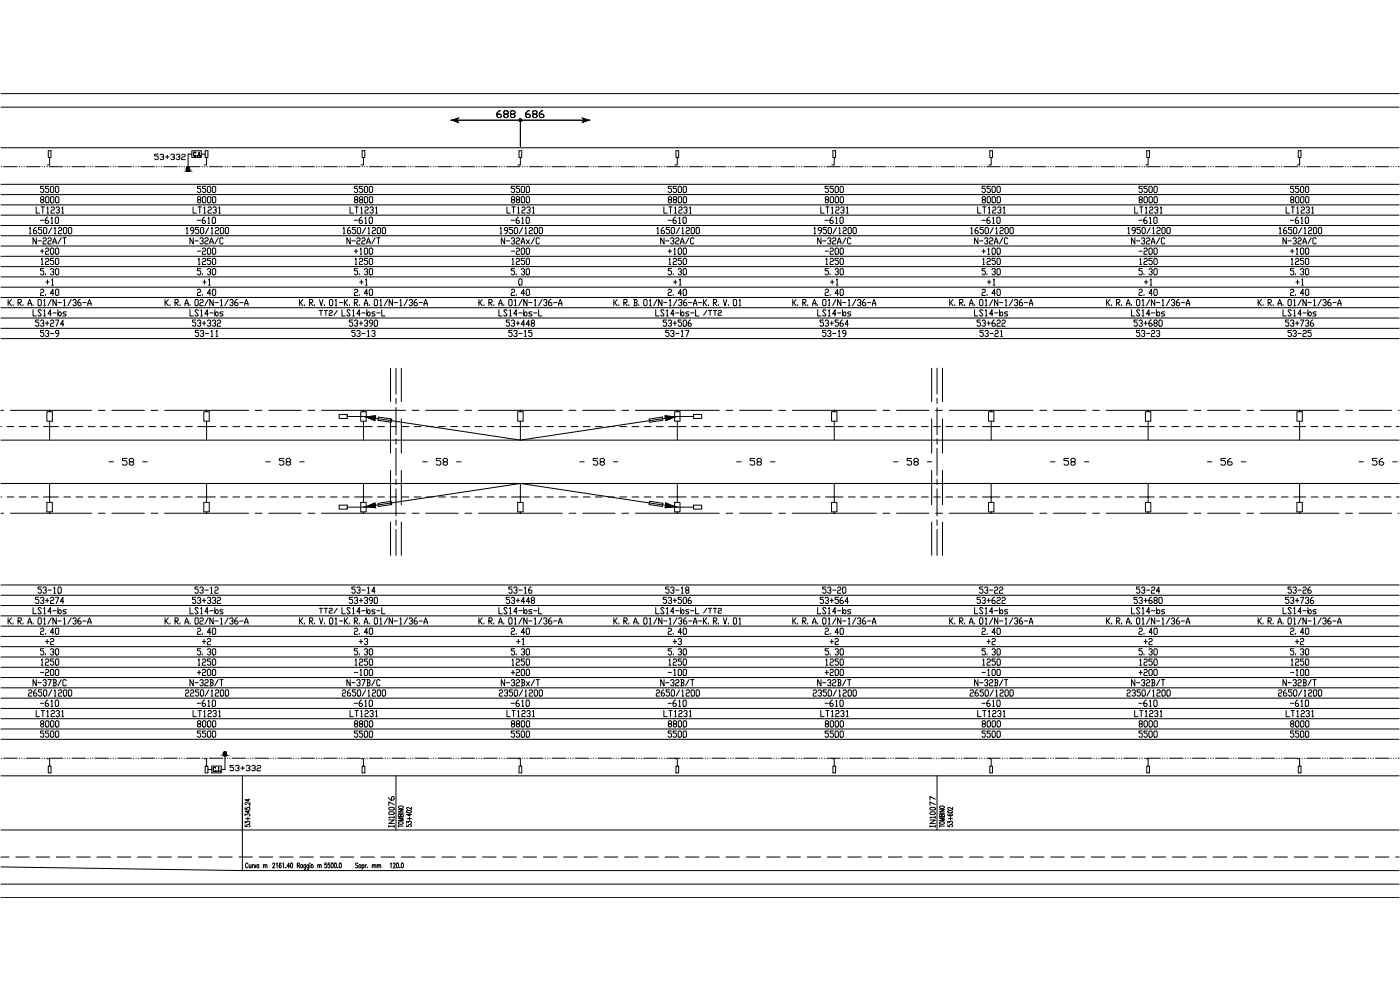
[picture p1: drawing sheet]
<svg xmlns="http://www.w3.org/2000/svg" width="1189mm" height="841mm" viewBox="0 0 1189 841" stroke-linecap="round" stroke-linejoin="round" font-family="sans-serif">
<!-- layer: SQUADR -->
<path d="M1 79h1187M1 91h1187M1 750h1187M1 762h1187" fill="none" stroke="#000" stroke-width=".85"/>
<!-- layer: PALI -->
<g fill="none" stroke="#000" stroke-width=".85">
<path d="M40 349h4v8h-4zM42 348v1M42 357v17M173 349h5v8h-5zM175 348v1M175 357v17M306 349h5v8h-5zM309 348v1M309 357v17M440 349h4v8h-4zM442 348v1M442 357v17"/>
<path d="M573 349h4v8h-4zM575 348v1M575 357v17M706 349h5v8h-5zM708 348v1M708 357v17M839 349h5v8h-5zM842 348v1M842 357v17M973 349h4v8h-4zM975 348v1M975 357v17"/>
<path d="M1101 349h5v8h-5zM1104 348v1M1104 357v17M42 410v16M175 410v16M309 410v16M442 410v16M575 410v16M708 410v16M842 410v16M975 410v16M1104 410v16"/>
<path d="M40 426h4v8h-4zM42 434v2M173 426h5v8h-5zM175 434v2M306 426h5v8h-5zM309 434v2M440 426h4v8h-4zM442 434v2M573 426h4v8h-4zM575 434v2M706 426h5v8h-5zM708 434v2"/>
<path d="M839 426h5v8h-5zM842 434v2M973 426h4v8h-4zM975 434v2M1101 426h5v8h-5zM1104 434v2"/>
<circle cx="42" cy="348" r=".1"/>
<circle cx="175" cy="348" r=".1"/>
<circle cx="309" cy="348" r=".1"/>
<circle cx="442" cy="348" r=".1"/>
<circle cx="575" cy="348" r=".1"/>
<circle cx="708" cy="348" r=".1"/>
<circle cx="842" cy="348" r=".1"/>
<circle cx="975" cy="348" r=".1"/>
<circle cx="1104" cy="348" r=".1"/>
<circle cx="42" cy="362" r=".1"/>
<circle cx="175" cy="362" r=".1"/>
<circle cx="309" cy="362" r=".1"/>
<circle cx="442" cy="362" r=".1"/>
<circle cx="575" cy="362" r=".1"/>
<circle cx="708" cy="362" r=".1"/>
<circle cx="842" cy="362" r=".1"/>
<circle cx="975" cy="362" r=".1"/>
<circle cx="1104" cy="362" r=".1"/>
<circle cx="42" cy="422" r=".1"/>
<circle cx="42" cy="436" r=".1"/>
<circle cx="175" cy="422" r=".1"/>
<circle cx="175" cy="436" r=".1"/>
<circle cx="309" cy="422" r=".1"/>
<circle cx="309" cy="436" r=".1"/>
<circle cx="442" cy="422" r=".1"/>
<circle cx="442" cy="436" r=".1"/>
<circle cx="575" cy="422" r=".1"/>
<circle cx="575" cy="436" r=".1"/>
<circle cx="708" cy="422" r=".1"/>
<circle cx="708" cy="436" r=".1"/>
<circle cx="842" cy="422" r=".1"/>
<circle cx="842" cy="436" r=".1"/>
<circle cx="975" cy="422" r=".1"/>
<circle cx="975" cy="436" r=".1"/>
<circle cx="1104" cy="422" r=".1"/>
<circle cx="1104" cy="436" r=".1"/>
</g>
<!-- layer: BBR_BASE -->
<g fill="none" stroke="#000" stroke-width=".85">
<path d="M295 353h14M575 353h14M295 430h14M575 430h14M206 658v81M336 658v46M796 658v46M211 678v2l-3-1h4M208 699v-2l2 1a1.2 1.2 0 0 1 1-1 1.2 1.2 0 0 1 0 2M208 692v-1l2 1a1.2 1.2 0 0 1 1-1 1.2 1.2 0 0 1 0 2M208 685v2h2a1.2 1.2 0 0 1 1-2 1.2 1.2 0 0 1 1 2h-1M209 695h3"/>
<path d="M210 694v2M211 688v2l-3-2h4M212 684h.1M212 681v2l-2-2a1.1 1.1 0 0 0-2 1 .9 .9 0 0 0 1 1M208 700v1l2 1a1.1 1.1 0 0 1 0-2 1.1 1.1 0 0 1 2 0 1.1 1.1 0 0 1-1 2M1 736l205 3h982M252 734h2v-1l-2-1v5M253 734l1 3M257 734a1.1 1.1 0 0 0-2 1 1.1 1.1 0 0 0 2 1M257 734v3M259 734v4h-1M259 734a1.1 1.1 0 0 0-1 1 1.1 1.1 0 0 0 1 1"/>
<path d="M262 734v4h-1M262 734a1.1 1.1 0 0 0-2 1 1.1 1.1 0 0 0 2 1M263 733h.1M263 734v3M270 735l1-1v3M270 734v3M271 735l1-1h1v3M304 733l-1-1-1 2a1.8 1.8 0 0 1 2 2h-2M307 734h1a1.1 1.1 0 0 1 1 1 1.1 1.1 0 0 1-2 1M307 734v4M310 734v3M311 734l-1 1"/>
<path d="M312 736h.1M316 735l1-1h1v3M316 734v3M318 735v-1h1v3M320 735l1-1h1v3M320 734v3M322 735v-1h1v3M331 733l1-1v5M334 733a.9 .9 0 0 1 1 0 .9 .9 0 0 1 0 1l-1 3h2M337 733v-1a2.5 2.5 0 0 1 0 5v-2zM340 736h.1M341 733l1-1a2.5 2.5 0 0 1 0 5l-1-2z"/>
<circle cx="442" cy="102" r="1.2"/>
<circle cx="265" cy="735" r="1.2"/>
<circle cx="306" cy="735" r="1.2"/>
</g>
<!-- layer: TESTI -->
<path d="M295 352v3h-7v-3h7v1M321 354l12 2-1 2-11-1zM551 356l11-2 1 3-11 1zM589 352v3h7v-3h-7v1M295 430v2h-7v-3h7v3M321 427l11-2 1 3-12 2zM552 425l11 2-1 3-11-2zM589 430v2h7v-3h-7v3" fill="none" stroke="#000" stroke-width=".85"/>
<!-- layer: N-PALI -->
<path d="M441 237h2v1v3v1h-2v-1v-3z" fill="none" stroke="#000" stroke-width=".85"/>
<!-- layer: ORMEGGI -->
<path d="M319 355v-2l-8 1 7 3M565 353v2v-2l8 1-8 3M319 429l-1-2-7 3 8 1M565 427v2v-2l8 3-8 1" fill="none" stroke="#000" stroke-width=".85"/>
<g fill="#000" stroke="#000" stroke-width=".85">
<path d="M311 354l7 3 1-2zM311 354l8-1v2z"/>
<path d="M565 353v2l8-1zM565 355l8-1-8 3z"/>
<path d="M311 430l8 1v-2zM311 430l7-3 1 2z"/>
<path d="M565 427v2l8 1zM565 429l8 1-8 1z"/>
</g>
<!-- layer: PUNTOF -->
<path d="M309 353l133 21 133-21M309 430l133-20 133 20" fill="none" stroke="#000" stroke-width=".85"/>
<!-- layer: FILO -->
<path d="M1 374h1187M1 410h1187" fill="none" stroke="#000" stroke-width=".85"/>
<!-- layer: ALIMENTAZIONE -->
<g fill="none" stroke="#000" stroke-width=".85">
<path d="M1 362h.1M6 362h6M16 362h6M27 362h5M37 362h13M54 362h6M65 362h5M75 362h6M85 362h6M96 362h5M106 362h6M116 362h6"/>
<path d="M127 362h5M137 362h6M147 362h6M158 362h5M168 362h15M187 362h6M198 362h6M208 362h6M218 362h6M229 362h6M239 362h6M249 362h6"/>
<path d="M260 362h6M270 362h6M281 362h5M291 362h6M301 362h15M321 362h5M331 362h6M341 362h6M352 362h5M362 362h6M372 362h6M383 362h5"/>
<path d="M393 362h6M403 362h6M414 362h6M424 362h6M434 362h15M454 362h6M464 362h6M475 362h5M485 362h6M495 362h6M506 362h5M516 362h6"/>
<path d="M526 362h6M537 362h5M547 362h6M557 362h6M568 362h15M587 362h6M598 362h5M608 362h6M618 362h6M629 362h5M639 362h6M649 362h6"/>
<path d="M660 362h5M670 362h6M680 362h6M691 362h5M701 362h15M720 362h6M731 362h6M741 362h6M752 362h5M762 362h6M772 362h6M783 362h5"/>
<path d="M793 362h6M803 362h6M814 362h5M824 362h6M834 362h15M854 362h6M864 362h6M874 362h6M885 362h6M895 362h6M905 362h6M916 362h6"/>
<path d="M926 362h6M936 362h6M947 362h6M957 362h6M967 362h13M985 362h5M995 362h6M1005 362h6M1016 362h5M1026 362h6M1036 362h6M1047 362h6"/>
<path d="M1057 362h6M1067 362h6M1078 362h6M1088 362h6M1098 362h11M1113 362h6M1124 362h5M1134 362h6M1144 362h6M1155 362h5M1165 362h6M1175 362h6"/>
<path d="M1186 362h2M1 422h.1M6 422h6M16 422h6M27 422h5M37 422h13M54 422h6M65 422h5M75 422h6M85 422h6M96 422h5M106 422h6"/>
<path d="M116 422h6M127 422h5M137 422h6M147 422h6M158 422h5M168 422h15M187 422h6M198 422h6M208 422h6M218 422h6M229 422h6M239 422h6"/>
<path d="M249 422h6M260 422h6M270 422h6M281 422h5M291 422h6M301 422h15M321 422h5M331 422h6M341 422h6M352 422h5M362 422h6M372 422h6"/>
<path d="M383 422h5M393 422h6M403 422h6M414 422h6M424 422h6M434 422h15M454 422h6M464 422h6M475 422h5M485 422h6M495 422h6M506 422h5"/>
<path d="M516 422h6M526 422h6M537 422h5M547 422h6M557 422h6M568 422h15M587 422h6M598 422h5M608 422h6M618 422h6M629 422h5M639 422h6"/>
<path d="M649 422h6M660 422h5M670 422h6M680 422h6M691 422h5M701 422h15M720 422h6M731 422h6M741 422h6M752 422h5M762 422h6M772 422h6"/>
<path d="M783 422h5M793 422h6M803 422h6M814 422h5M824 422h6M834 422h15M854 422h6M864 422h6M874 422h6M885 422h6M895 422h6M905 422h6"/>
<path d="M916 422h6M926 422h6M936 422h6M947 422h6M957 422h6M967 422h13M985 422h5M995 422h6M1005 422h6M1016 422h5M1026 422h6M1036 422h6"/>
<path d="M1047 422h6M1057 422h6M1067 422h6M1078 422h6M1088 422h6M1098 422h11M1113 422h6M1124 422h5M1134 422h6M1144 422h6M1155 422h5M1165 422h6"/>
<path d="M1175 422h6M1186 422h2"/>
</g>
<!-- layer: CONTIN -->
<g fill="none" stroke="#000" stroke-width=".85">
<path d="M384 102l5 2-2-2 2-2-5 2h58M442 102h57M442 102v22M495 100l4 2-4 2 1-2zM1 125h1187M1 156h1187M1 174h1187M1 165h1187M1 191h1187M1 183h1187M1 218h1187M1 209h1187"/>
<path d="M1 200h1187M1 235h1187M1 226h1187M1 252h1187M1 244h1187M1 279h1187M1 270h1187M1 261h1187M1 287h1187M1 496h1187M1 505h1187M1 514h1187"/>
<path d="M1 523h1187M1 531h1187M1 540h1187M1 549h1187M1 558h1187M1 566h1187M1 575h1187M1 584h1187M1 592h1187M1 601h1187M1 610h1187M1 619h1187"/>
<path d="M1 627h1187M1 658h1187M1 704h1187"/>
</g>
<!-- layer: Tratteggio -->
<g fill="none" stroke="#000" stroke-width=".85">
<path d="M1 727h7M13 727h12M31 727h11M48 727h11M65 727h12M82 727h12M100 727h11M117 727h11M134 727h12M151 727h12M169 727h11M186 727h11"/>
<path d="M203 727h11M220 727h12M237 727h12M255 727h11M272 727h11M289 727h12M306 727h12M324 727h11M341 727h11M358 727h12M375 727h12M393 727h11"/>
<path d="M410 727h11M427 727h11M444 727h12M461 727h12M479 727h11M496 727h11M513 727h12M530 727h12M548 727h11M565 727h11M582 727h12M599 727h12"/>
<path d="M617 727h11M634 727h11M651 727h12M668 727h12M685 727h12M703 727h11M720 727h11M737 727h12M754 727h12M772 727h11M789 727h11M806 727h12"/>
<path d="M823 727h12M841 727h11M858 727h11M875 727h11M892 727h12M909 727h12M927 727h11M944 727h11M961 727h12M978 727h12M996 727h11M1013 727h11"/>
<path d="M1030 727h12M1047 727h12M1065 727h11M1082 727h11M1099 727h12M1116 727h12M1134 727h11M1151 727h11M1168 727h11M1185 727h3"/>
</g>
<!-- layer: BBR_BASE -->
<g fill="#000" stroke="#000" stroke-width=".85">
<path d="M384 102l5-2-2 2zM384 102l5 2-2-2z"/>
<path d="M384 102l5-2-2 2zM384 102l5 2-2-2z"/>
<path d="M495 100l4 2h-3zM496 102l-1 2 4-2z"/>
<path d="M495 100l4 2h-3zM496 102l-1 2 4-2z"/>
</g>
<!-- layer: DISPERSORE LINEARE RAME -->
<g fill="none" stroke="#000" stroke-width=".85">
<path d="M1 141h.1M3 141h12M16 141h1M18 141h1M20 141h1M22 141h12M36 141h.1M38 141h.1M40 141h.1M42 141h11M55 141h.1M57 141h1"/>
<path d="M59 141h1M61 141h12M74 141h1M77 141h.1M79 141h.1M81 141h11M94 141h.1M96 141h.1M98 141h.1M100 141h12M113 141h1M115 141h1"/>
<path d="M117 141h1M120 141h11M133 141h.1M135 141h.1M137 141h.1M139 141h11M152 141h1M154 141h1M156 141h1M158 141h12M172 141h.1M174 141h.1"/>
<path d="M176 141h.1M178 141h11M191 141h.1M193 141h.1M195 141h.1M197 141h12M210 141h1M212 141h1M215 141h.1M217 141h11M230 141h.1M232 141h.1"/>
<path d="M234 141h.1M236 141h12M249 141h1M251 141h1M253 141h1M255 141h12M269 141h.1M271 141h.1M273 141h.1M275 141h11M288 141h.1M290 141h.1"/>
<path d="M292 141h1M294 141h12M307 141h1M310 141h.1M312 141h.1M314 141h11M327 141h.1M329 141h.1M331 141h.1M333 141h12M346 141h1M348 141h1"/>
<path d="M350 141h1M353 141h11M366 141h.1M368 141h.1M370 141h.1M372 141h11M385 141h.1M387 141h1M389 141h1M391 141h12M405 141h.1M407 141h.1"/>
<path d="M409 141h.1M411 141h11M424 141h.1M426 141h.1M428 141h.1M430 141h12M443 141h1M445 141h1M448 141h.1M450 141h11M463 141h.1M465 141h.1"/>
<path d="M467 141h.1M469 141h12M482 141h1M484 141h1M486 141h1M488 141h12M502 141h.1M504 141h.1M506 141h.1M508 141h11M521 141h.1M523 141h.1"/>
<path d="M525 141h1M527 141h12M540 141h1M543 141h.1M545 141h.1M547 141h11M560 141h.1M562 141h.1M564 141h.1M566 141h12M579 141h1M581 141h1"/>
<path d="M583 141h1M585 141h12M599 141h.1M601 141h.1M603 141h.1M605 141h11M618 141h.1M620 141h1M622 141h1M624 141h12M638 141h.1M640 141h.1"/>
<path d="M642 141h.1M644 141h11M657 141h.1M659 141h.1M661 141h.1M663 141h12M676 141h1M678 141h1M680 141h1M683 141h11M696 141h.1M698 141h.1"/>
<path d="M700 141h.1M702 141h11M715 141h1M717 141h1M719 141h1M721 141h12M735 141h.1M737 141h.1M739 141h.1M741 141h11M754 141h.1M756 141h.1"/>
<path d="M758 141h1M760 141h12M773 141h1M775 141h1M778 141h.1M780 141h11M793 141h.1M795 141h.1M797 141h.1M799 141h12M812 141h1M814 141h1"/>
<path d="M816 141h1M818 141h12M832 141h.1M834 141h.1M836 141h.1M838 141h11M851 141h.1M853 141h1M855 141h1M857 141h12M871 141h.1M873 141h.1"/>
<path d="M875 141h.1M877 141h11M890 141h.1M892 141h.1M894 141h.1M896 141h12M909 141h1M911 141h1M913 141h1M916 141h11M929 141h.1M931 141h.1"/>
<path d="M933 141h.1M935 141h11M948 141h1M950 141h1M952 141h1M954 141h12M968 141h.1M970 141h.1M972 141h.1M974 141h11M987 141h.1M989 141h.1"/>
<path d="M991 141h.1M993 141h12M1006 141h1M1008 141h1M1011 141h.1M1013 141h11M1026 141h.1M1028 141h.1M1030 141h.1M1032 141h12M1045 141h1M1047 141h1"/>
<path d="M1049 141h1M1051 141h12M1065 141h.1M1067 141h.1M1069 141h.1M1071 141h11M1084 141h.1M1086 141h.1M1088 141h1M1090 141h12M1103 141h1M1106 141h.1"/>
<path d="M1108 141h.1M1110 141h11M1123 141h.1M1125 141h.1M1127 141h.1M1129 141h12M1142 141h1M1144 141h1M1146 141h1M1149 141h11M1162 141h.1M1164 141h.1"/>
<path d="M1166 141h.1M1168 141h11M1181 141h1M1183 141h1M1185 141h1M1187 141h1M1 643h.1M3 643h12M16 643h1M18 643h1M20 643h1M22 643h12"/>
<path d="M36 643h.1M38 643h.1M40 643h.1M42 643h11M55 643h.1M57 643h1M59 643h1M61 643h12M74 643h1M77 643h.1M79 643h.1M81 643h11"/>
<path d="M94 643h.1M96 643h.1M98 643h.1M100 643h12M113 643h1M115 643h1M117 643h1M120 643h11M133 643h.1M135 643h.1M137 643h.1M139 643h11"/>
<path d="M152 643h1M154 643h1M156 643h1M158 643h12M172 643h.1M174 643h.1M176 643h.1M178 643h11M191 643h.1M193 643h.1M195 643h.1M197 643h12"/>
<path d="M210 643h1M212 643h1M215 643h.1M217 643h11M230 643h.1M232 643h.1M234 643h.1M236 643h12M249 643h1M251 643h1M253 643h1M255 643h12"/>
<path d="M269 643h.1M271 643h.1M273 643h.1M275 643h11M288 643h.1M290 643h.1M292 643h1M294 643h12M307 643h1M310 643h.1M312 643h.1M314 643h11"/>
<path d="M327 643h.1M329 643h.1M331 643h.1M333 643h12M346 643h1M348 643h1M350 643h1M353 643h11M366 643h.1M368 643h.1M370 643h.1M372 643h11"/>
<path d="M385 643h.1M387 643h1M389 643h1M391 643h12M405 643h.1M407 643h.1M409 643h.1M411 643h11M424 643h.1M426 643h.1M428 643h.1M430 643h12"/>
<path d="M443 643h1M445 643h1M448 643h.1M450 643h11M463 643h.1M465 643h.1M467 643h.1M469 643h12M482 643h1M484 643h1M486 643h1M488 643h12"/>
<path d="M502 643h.1M504 643h.1M506 643h.1M508 643h11M521 643h.1M523 643h.1M525 643h1M527 643h12M540 643h1M543 643h.1M545 643h.1M547 643h11"/>
<path d="M560 643h.1M562 643h.1M564 643h.1M566 643h12M579 643h1M581 643h1M583 643h1M585 643h12M599 643h.1M601 643h.1M603 643h.1M605 643h11"/>
<path d="M618 643h.1M620 643h1M622 643h1M624 643h12M638 643h.1M640 643h.1M642 643h.1M644 643h11M657 643h.1M659 643h.1M661 643h.1M663 643h12"/>
<path d="M676 643h1M678 643h1M680 643h1M683 643h11M696 643h.1M698 643h.1M700 643h.1M702 643h11M715 643h1M717 643h1M719 643h1M721 643h12"/>
<path d="M735 643h.1M737 643h.1M739 643h.1M741 643h11M754 643h.1M756 643h.1M758 643h1M760 643h12M773 643h1M775 643h1M778 643h.1M780 643h11"/>
<path d="M793 643h.1M795 643h.1M797 643h.1M799 643h12M812 643h1M814 643h1M816 643h1M818 643h12M832 643h.1M834 643h.1M836 643h.1M838 643h11"/>
<path d="M851 643h.1M853 643h1M855 643h1M857 643h12M871 643h.1M873 643h.1M875 643h.1M877 643h11M890 643h.1M892 643h.1M894 643h.1M896 643h12"/>
<path d="M909 643h1M911 643h1M913 643h1M916 643h11M929 643h.1M931 643h.1M933 643h.1M935 643h11M948 643h1M950 643h1M952 643h1M954 643h12"/>
<path d="M968 643h.1M970 643h.1M972 643h.1M974 643h11M987 643h.1M989 643h.1M991 643h.1M993 643h12M1006 643h1M1008 643h1M1011 643h.1M1013 643h11"/>
<path d="M1026 643h.1M1028 643h.1M1030 643h.1M1032 643h12M1045 643h1M1047 643h1M1049 643h1M1051 643h12M1065 643h.1M1067 643h.1M1069 643h.1M1071 643h11"/>
<path d="M1084 643h.1M1086 643h.1M1088 643h1M1090 643h12M1103 643h1M1106 643h.1M1108 643h.1M1110 643h11M1123 643h.1M1125 643h.1M1127 643h.1M1129 643h12"/>
<path d="M1142 643h1M1144 643h1M1146 643h1M1149 643h11M1162 643h.1M1164 643h.1M1166 643h.1M1168 643h11M1181 643h1M1183 643h1M1185 643h1M1187 643h1"/>
</g>
<!-- layer: LEGENDA -->
<g fill="none" stroke="#000" stroke-width=".85">
<path d="M41 128h2v6h-2zM42 134v6h-2M163 128h8v6h-8zM163 131h-3v11M165 129h1v1v-1a1.6 1.6 0 0 0-2 2 1.6 1.6 0 0 0 2 1 1.1 1.1 0 0 1-1 1 1.1 1.1 0 0 1-1-2zM168 132v1zM168 132h.1M169 129v4zM170 132l1 1zM170 132h.1M171 131h3M174 128h3v6h-3z"/>
<path d="M175 134v6h-2M307 128h3v6h-3zM309 134v6h-2M441 128h2v6h-2zM442 134v6h-2M574 128h2v6h-2zM575 134v6h-2M707 128h3v6h-3zM708 134v6h-2M841 128h2v6h-2zM842 134v6h-2M974 128h2v6h-2z"/>
<path d="M975 134v6h-2M1102 128h3v6h-3zM1104 134v6h-2M159 142v1a1.3 1.3 0 0 1 1 1 1.3 1.3 0 0 1-1 1h2a1.6 1.6 0 0 1 0-3M159 142h.1M160 142h-1M160 142h1M161 142h.1M190 639a1.3 1.3 0 0 1 1 1 1.3 1.3 0 0 1-1 1h2a1.7 1.7 0 0 1 0-2M190 639h2M190 639h.1M192 639h.1"/>
<path d="M40 644h2v6M41 650h2v6h-2zM173 644h2v6M174 650h3v6h-3zM177 653h3M180 650h8v6h-8zM182 651l1 1-1-1a1.6 1.6 0 0 0-1 2 1.6 1.6 0 0 0 2 1 1.1 1.1 0 0 1-1 1 1.1 1.1 0 0 1-1-2zM184 654v1zM184 654h.1M186 651v4zM187 654v1zM187 654h.1"/>
<path d="M191 641v12h-3M307 644h2v6M307 650h3v6h-3zM440 644h2v6M441 650h2v6h-2zM573 644h2v6M574 650h2v6h-2zM706 644h2v6M707 650h3v6h-3zM840 644h2v6M841 650h2v6h-2zM973 644h2v6"/>
<path d="M974 650h2v6h-2zM1102 644h2v6M1102 650h3v6h-3z"/>
</g>
<!-- layer: OSTACOLI -->
<g fill="none" stroke="#000" stroke-width=".85">
<path d="M332 313v28M336 313v21M341 313v28M791 313v28M796 313v21M800 313v28M336 338v5M796 338v5M332 355v30M336 346v23M341 355v30M791 355v30"/>
<path d="M796 346v23M800 355v30M336 372v5M796 372v5M332 399v29M336 380v23M341 399v29M791 399v29M796 380v23M800 399v29M336 407v4M336 415v23"/>
<path d="M796 407v4M796 415v23M332 443v28M336 441v5M336 449v22M341 443v28M791 443v28M796 441v5M796 449v22M800 443v28"/>
</g>
<!-- layer: LEGENDA -->
<g fill="#000" stroke="#000" stroke-width=".85">
<path d="M159 142h1zM159 142h1zM159 142h1zM159 142h1zM159 142h1zM159 142h1z"/>
<path d="M159 144h1zM159 144h1z"/>
<path d="M159 144l1 1zM159 144l1 1z"/>
<path d="M159 145h1zM159 145h1z"/>
<path d="M159 144h1zM159 144h1z"/>
<path d="M159 143h1zM159 143l1 1z"/>
<path d="M159 145h1zM159 145h1z"/>
<path d="M159 145h1zM159 145h1z"/>
<path d="M159 143h1zM159 143h1z"/>
<path d="M159 143h1zM159 143h1z"/>
<path d="M159 145h2zM159 145h2z"/>
<path d="M159 143h1zM159 143h1z"/>
<path d="M159 143h1zM159 143h1z"/>
<path d="M159 142h2zM159 142h2z"/>
<path d="M159 142h2zM159 142h2zM159 142h2zM159 142h2zM159 142h2zM159 142h2z"/>
<path d="M159 142h2zM159 142h2zM159 142h2zM159 142h2z"/>
<path d="M159 142l2 1zM159 142l2 1z"/>
<path d="M159 143h2zM159 143h2z"/>
<path d="M159 143h2zM159 143h1z"/>
<path d="M159 145h2zM159 145h2z"/>
<path d="M159 145h2zM159 145h2z"/>
<path d="M159 145h2zM159 145h2z"/>
<path d="M191 639h1zM191 639v1z"/>
<path d="M190 639h2zM190 639h2z"/>
<path d="M190 639h2zM190 639h2z"/>
<path d="M190 639h2zM190 639h2zM190 639h2zM190 639h2zM190 639h2zM190 639h2zM190 639h2zM190 639h2z"/>
<path d="M190 639h2zM190 639h2z"/>
<path d="M190 639h2zM190 639h2zM190 639h2zM190 639h2z"/>
<path d="M190 639h2zM190 639h2zM190 639h2zM190 639h2zM190 639h2zM190 639h2z"/>
<path d="M190 639h2zM190 639h2z"/>
<path d="M190 639h2zM190 639h2z"/>
<path d="M190 639h2zM190 639h2z"/>
<path d="M191 640v1zM191 640v1z"/>
<path d="M191 641h1zM191 641h1z"/>
<path d="M191 641h1zM190 641h2z"/>
<path d="M190 641h2zM190 641h2z"/>
<path d="M190 641h2zM190 641h2z"/>
<path d="M190 641h2zM190 641h2z"/>
<path d="M190 641h2zM190 641h2z"/>
</g>
<!-- layer: FUNE -->
<g fill="none" stroke="#000" stroke-width=".85">
<path d="M1 348h2M9 348h69M84 348h5M95 348h28M128 348h6M140 348h71M217 348h5M228 348h28M262 348h5M273 348h71M350 348h6M362 348h27"/>
<path d="M395 348h6M406 348h72M483 348h6M495 348h27M528 348h6M540 348h71M617 348h5M628 348h28M661 348h6M673 348h71M750 348h6M761 348h28"/>
<path d="M795 348h5M806 348h71M883 348h6M895 348h27M928 348h6M939 348h69M1014 348h6M1026 348h27M1059 348h6M1070 348h67M1143 348h5M1154 348h28"/>
<path d="M1187 348h1M1 436h2M9 436h69M84 436h5M95 436h28M128 436h6M140 436h71M217 436h5M228 436h28M262 436h5M273 436h71M350 436h6"/>
<path d="M362 436h27M395 436h6M406 436h72M483 436h6M495 436h27M528 436h6M540 436h71M617 436h5M628 436h28M661 436h6M673 436h71M750 436h6"/>
<path d="M761 436h28M795 436h5M806 436h71M883 436h6M895 436h27M928 436h6M939 436h69M1014 436h6M1026 436h27M1059 436h6M1070 436h67M1143 436h5"/>
<path d="M1154 436h28M1187 436h1"/>
</g>
<g font-size="9.7">
<text x="421" y="101">688</text>
<text x="446" y="101">686</text>
<text x="92" y="396">- 58 -</text>
<text x="225" y="396">- 58 -</text>
<text x="358" y="396">- 58 -</text>
<text x="491" y="396">- 58 -</text>
<text x="625" y="396">- 58 -</text>
<text x="758" y="396">- 58 -</text>
<text x="891" y="396">- 58 -</text>
<text x="1024" y="396">- 56 -</text>
<text x="1153" y="396">- 56 -</text>
</g>
<g font-size="9.3">
<text x="34" y="165">5500</text>
<text x="167" y="165">5500</text>
<text x="300" y="165">5500</text>
<text x="433" y="165">5500</text>
<text x="567" y="165">5500</text>
<text x="700" y="165">5500</text>
<text x="833" y="165">5500</text>
<text x="966" y="165">5500</text>
<text x="1095" y="165">5500</text>
<text x="30" y="182">LT1231</text>
<text x="163" y="182">LT1231</text>
<text x="296" y="182">LT1231</text>
<text x="430" y="182">LT1231</text>
<text x="563" y="182">LT1231</text>
<text x="696" y="182">LT1231</text>
<text x="829" y="182">LT1231</text>
<text x="963" y="182">LT1231</text>
<text x="1091" y="182">LT1231</text>
<text x="34" y="191">-610</text>
<text x="167" y="191">-610</text>
<text x="300" y="191">-610</text>
<text x="433" y="191">-610</text>
<text x="567" y="191">-610</text>
<text x="700" y="191">-610</text>
<text x="833" y="191">-610</text>
<text x="966" y="191">-610</text>
<text x="1095" y="191">-610</text>
<text x="24" y="200">1650/1200</text>
<text x="157" y="200">1950/1200</text>
<text x="291" y="200">1650/1200</text>
<text x="424" y="200">1950/1200</text>
<text x="557" y="200">1650/1200</text>
<text x="690" y="200">1950/1200</text>
<text x="824" y="200">1650/1200</text>
<text x="957" y="200">1950/1200</text>
<text x="1085" y="200">1650/1200</text>
<text x="34" y="217">+200</text>
<text x="167" y="217">-200</text>
<text x="300" y="217">+100</text>
<text x="433" y="217">-200</text>
<text x="567" y="217">+100</text>
<text x="700" y="217">-200</text>
<text x="833" y="217">+100</text>
<text x="966" y="217">-200</text>
<text x="1095" y="217">+100</text>
<text x="34" y="226">1250</text>
<text x="168" y="226">1250</text>
<text x="301" y="226">1250</text>
<text x="434" y="226">1250</text>
<text x="567" y="226">1250</text>
<text x="701" y="226">1250</text>
<text x="834" y="226">1250</text>
<text x="967" y="226">1250</text>
<text x="1096" y="226">1250</text>
<text x="34" y="235">5.30</text>
<text x="167" y="235">5.30</text>
<text x="300" y="235">5.30</text>
<text x="433" y="235">5.30</text>
<text x="567" y="235">5.30</text>
<text x="700" y="235">5.30</text>
<text x="833" y="235">5.30</text>
<text x="966" y="235">5.30</text>
<text x="1095" y="235">5.30</text>
<text x="38" y="243">+1</text>
<text x="171" y="243">+1</text>
<text x="304" y="243">+1</text>
<text x="571" y="243">+1</text>
<text x="704" y="243">+1</text>
<text x="837" y="243">+1</text>
<text x="971" y="243">+1</text>
<text x="1100" y="243">+1</text>
<text x="34" y="252">2.40</text>
<text x="167" y="252">2.40</text>
<text x="300" y="252">2.40</text>
<text x="433" y="252">2.40</text>
<text x="567" y="252">2.40</text>
<text x="700" y="252">2.40</text>
<text x="833" y="252">2.40</text>
<text x="966" y="252">2.40</text>
<text x="1095" y="252">2.40</text>
<text x="6" y="261">K.R.A.01/N-1/36-A</text>
<text x="139" y="261">K.R.A.02/N-1/36-A</text>
<text x="254" y="261">K.R.V.01-K.R.A.01/N-1/36-A</text>
<text x="406" y="261">K.R.A.01/N-1/36-A</text>
<text x="520" y="261">K.R.B.01/N-1/36-A-K.R.V.01</text>
<text x="672" y="261">K.R.A.01/N-1/36-A</text>
<text x="806" y="261">K.R.A.01/N-1/36-A</text>
<text x="939" y="261">K.R.A.01/N-1/36-A</text>
<text x="1068" y="261">K.R.A.01/N-1/36-A</text>
<text x="27" y="270">LS14-bs</text>
<text x="161" y="270">LS14-bs</text>
<text x="290" y="270">LS14-bs-L</text>
<text x="423" y="270">LS14-bs-L</text>
<text x="556" y="270">LS14-bs-L</text>
<text x="694" y="270">LS14-bs</text>
<text x="827" y="270">LS14-bs</text>
<text x="960" y="270">LS14-bs</text>
<text x="1089" y="270">LS14-bs</text>
<text x="29" y="278">53+274</text>
<text x="163" y="278">53+332</text>
<text x="296" y="278">53+390</text>
<text x="429" y="278">53+448</text>
<text x="562" y="278">53+506</text>
<text x="696" y="278">53+564</text>
<text x="829" y="278">53+622</text>
<text x="962" y="278">53+680</text>
<text x="1091" y="278">53+736</text>
<text x="34" y="287">53-9</text>
<text x="165" y="287">53-11</text>
<text x="298" y="287">53-13</text>
<text x="431" y="287">53-15</text>
<text x="564" y="287">53-17</text>
<text x="698" y="287">53-19</text>
<text x="831" y="287">53-21</text>
<text x="964" y="287">53-23</text>
<text x="1093" y="287">53-25</text>
<text x="31" y="505">53-10</text>
<text x="165" y="505">53-12</text>
<text x="298" y="505">53-14</text>
<text x="431" y="505">53-16</text>
<text x="564" y="505">53-18</text>
<text x="698" y="505">53-20</text>
<text x="831" y="505">53-22</text>
<text x="964" y="505">53-24</text>
<text x="1093" y="505">53-26</text>
<text x="29" y="513">53+274</text>
<text x="163" y="513">53+332</text>
<text x="296" y="513">53+390</text>
<text x="429" y="513">53+448</text>
<text x="562" y="513">53+506</text>
<text x="696" y="513">53+564</text>
<text x="829" y="513">53+622</text>
<text x="962" y="513">53+680</text>
<text x="1091" y="513">53+736</text>
<text x="27" y="522">LS14-bs</text>
<text x="161" y="522">LS14-bs</text>
<text x="290" y="522">LS14-bs-L</text>
<text x="423" y="522">LS14-bs-L</text>
<text x="556" y="522">LS14-bs-L</text>
<text x="694" y="522">LS14-bs</text>
<text x="827" y="522">LS14-bs</text>
<text x="960" y="522">LS14-bs</text>
<text x="1089" y="522">LS14-bs</text>
<text x="6" y="531">K.R.A.01/N-1/36-A</text>
<text x="139" y="531">K.R.A.02/N-1/36-A</text>
<text x="254" y="531">K.R.V.01-K.R.A.01/N-1/36-A</text>
<text x="406" y="531">K.R.A.01/N-1/36-A</text>
<text x="520" y="531">K.R.A.01/N-1/36-A-K.R.V.01</text>
<text x="672" y="531">K.R.A.01/N-1/36-A</text>
<text x="806" y="531">K.R.A.01/N-1/36-A</text>
<text x="939" y="531">K.R.A.01/N-1/36-A</text>
<text x="1068" y="531">K.R.A.01/N-1/36-A</text>
<text x="34" y="540">2.40</text>
<text x="167" y="540">2.40</text>
<text x="300" y="540">2.40</text>
<text x="433" y="540">2.40</text>
<text x="567" y="540">2.40</text>
<text x="700" y="540">2.40</text>
<text x="833" y="540">2.40</text>
<text x="966" y="540">2.40</text>
<text x="1095" y="540">2.40</text>
<text x="38" y="548">+2</text>
<text x="171" y="548">+2</text>
<text x="304" y="548">+3</text>
<text x="438" y="548">+1</text>
<text x="571" y="548">+3</text>
<text x="704" y="548">+2</text>
<text x="837" y="548">+2</text>
<text x="970" y="548">+2</text>
<text x="1099" y="548">+2</text>
<text x="34" y="557">5.30</text>
<text x="167" y="557">5.30</text>
<text x="300" y="557">5.30</text>
<text x="433" y="557">5.30</text>
<text x="567" y="557">5.30</text>
<text x="700" y="557">5.30</text>
<text x="833" y="557">5.30</text>
<text x="966" y="557">5.30</text>
<text x="1095" y="557">5.30</text>
<text x="34" y="566">1250</text>
<text x="168" y="566">1250</text>
<text x="301" y="566">1250</text>
<text x="434" y="566">1250</text>
<text x="567" y="566">1250</text>
<text x="701" y="566">1250</text>
<text x="834" y="566">1250</text>
<text x="967" y="566">1250</text>
<text x="1096" y="566">1250</text>
<text x="34" y="575">-200</text>
<text x="167" y="575">+200</text>
<text x="300" y="575">-100</text>
<text x="433" y="575">+200</text>
<text x="567" y="575">-100</text>
<text x="700" y="575">+200</text>
<text x="833" y="575">-100</text>
<text x="966" y="575">+200</text>
<text x="1095" y="575">-100</text>
<text x="27" y="583">N-37B/C</text>
<text x="161" y="583">N-32B/T</text>
<text x="294" y="583">N-37B/C</text>
<text x="425" y="583">N-32Bx/T</text>
<text x="560" y="583">N-32B/T</text>
<text x="694" y="583">N-32B/T</text>
<text x="827" y="583">N-32B/T</text>
<text x="960" y="583">N-32B/T</text>
<text x="1089" y="583">N-32B/T</text>
<text x="23" y="592">2650/1200</text>
<text x="157" y="592">2250/1200</text>
<text x="290" y="592">2650/1200</text>
<text x="423" y="592">2350/1200</text>
<text x="556" y="592">2650/1200</text>
<text x="690" y="592">2350/1200</text>
<text x="823" y="592">2650/1200</text>
<text x="956" y="592">2350/1200</text>
<text x="1085" y="592">2650/1200</text>
<text x="34" y="601">-610</text>
<text x="167" y="601">-610</text>
<text x="300" y="601">-610</text>
<text x="433" y="601">-610</text>
<text x="567" y="601">-610</text>
<text x="700" y="601">-610</text>
<text x="833" y="601">-610</text>
<text x="966" y="601">-610</text>
<text x="1095" y="601">-610</text>
<text x="30" y="610">LT1231</text>
<text x="163" y="610">LT1231</text>
<text x="296" y="610">LT1231</text>
<text x="430" y="610">LT1231</text>
<text x="563" y="610">LT1231</text>
<text x="696" y="610">LT1231</text>
<text x="829" y="610">LT1231</text>
<text x="963" y="610">LT1231</text>
<text x="1091" y="610">LT1231</text>
<text x="34" y="618">8000</text>
<text x="167" y="618">8000</text>
<text x="300" y="618">8800</text>
<text x="433" y="618">8800</text>
<text x="567" y="618">8800</text>
<text x="700" y="618">8000</text>
<text x="833" y="618">8000</text>
<text x="966" y="618">8000</text>
<text x="1095" y="618">8000</text>
<text x="34" y="627">5500</text>
<text x="167" y="627">5500</text>
<text x="300" y="627">5500</text>
<text x="433" y="627">5500</text>
<text x="567" y="627">5500</text>
<text x="700" y="627">5500</text>
<text x="833" y="627">5500</text>
<text x="966" y="627">5500</text>
<text x="1095" y="627">5500</text>
</g>
<g font-size="8.8">
<text x="34" y="173">8000</text>
<text x="167" y="173">8000</text>
<text x="300" y="173">8800</text>
<text x="433" y="173">8800</text>
<text x="567" y="173">8800</text>
<text x="700" y="173">8000</text>
<text x="833" y="173">8000</text>
<text x="966" y="173">8000</text>
<text x="1095" y="173">8000</text>
<text x="27" y="208">N-22A/T</text>
<text x="161" y="208">N-32A/C</text>
<text x="294" y="208">N-22A/T</text>
<text x="425" y="208">N-32Ax/C</text>
<text x="560" y="208">N-32A/C</text>
<text x="694" y="208">N-32A/C</text>
<text x="827" y="208">N-32A/C</text>
<text x="960" y="208">N-32A/C</text>
<text x="1089" y="208">N-32A/C</text>
</g>
<g font-size="8.4">
<text x="131" y="137">53+332</text>
<text x="194" y="655">53+332</text>
<text x="336" y="703" transform="rotate(-90 336 703)">IN10076</text>
<text x="796" y="703" transform="rotate(-90 796 703)">IN10077</text>
</g>
<g font-size="7.9">
<text x="270" y="269">TT2/</text>
<text x="597" y="269">/TT2</text>
<text x="351" y="703" transform="rotate(-90 351 703)">53+402</text>
<text x="803" y="703" transform="rotate(-90 803 703)">TOMBINO</text>
<text x="810" y="703" transform="rotate(-90 810 703)">53+602</text>
</g>
<g font-size="7.5">
<text x="270" y="521">TT2/</text>
<text x="597" y="521">/TT2</text>
<text x="344" y="703" transform="rotate(-90 344 703)">TOMBINO</text>
<text x="208" y="738">Curva m</text>
<text x="231" y="738">2161.40</text>
<text x="275" y="738">5500.0</text>
</g>
</svg>
